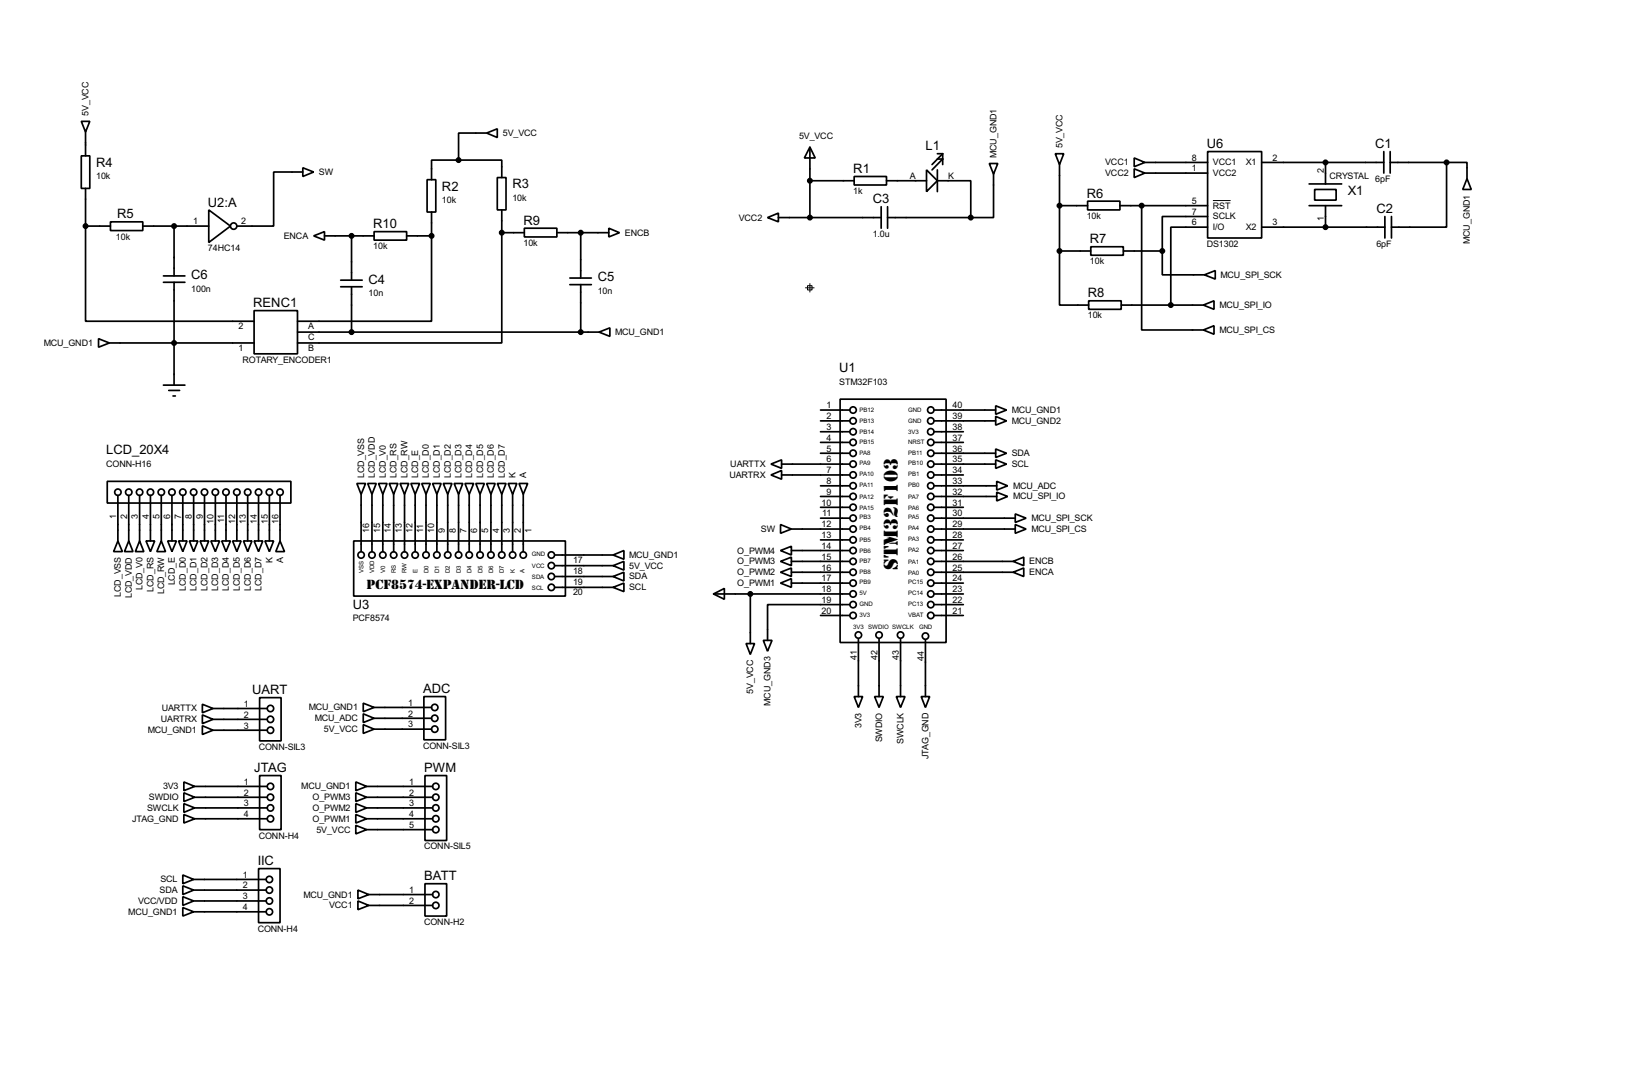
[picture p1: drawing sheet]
<svg xmlns="http://www.w3.org/2000/svg" width="383mm" height="256mm" viewBox="0 0 383 256" stroke-linecap="round" stroke-linejoin="round" font-family="sans-serif">
<g fill="none" stroke="#000" stroke-width=".4">
<path d="M19.1 36.6h2v7.7h-2zM19.1 28.5h2l-1 2.5zM20.1 31v5.6M71.2 39.4l2.5 1-2.5 1.1zM107.8 37.6h-6.4v4.6M107.8 37.6h10.1v4.1M114.4 31.3l2.5-1v2zM114.4 31.3h-6.6v6.3M190.3 34.6l1.3 2.5h-2.6zM190.3 34.6v16.5M217.7 39.9l2.6 2.6-2.6 2.5zM220.3 39.9v5.1"/>
<path d="M220.3 37.4h1.2l-2.5 2.5M220.3 36.1h1.2M221.5 36.1l-2.5 2.6M221.5 36.1v2.6M232.5 38.4h2l-1 2.5zM248 36.1h2l-1 2.6zM249 38.7v20.3M266.5 39.7l2.5 1-2.5 1zM266.5 37.1l2.5 1.1-2.5 1zM269 38.2h14.8M283.8 35.6h12.7v20.3h-12.7zM296.5 38.2h28.7"/>
<path d="M311.5 38.2v5M325.2 35.6v5.1M326.7 38.2h13.2M326.7 35.6v5.1M339.9 38.2v15.2h-12.9M339.9 38.2h4.8v3.8M20.1 53.1v22.4h39.6M20.1 44.3v8.8M20.1 53.1h5.9M26 52.1h7.6v2.1h-7.6zM33.6 53.1h15.5M40.9 53.1v11.7"/>
<path d="M49.1 49.3l5.1 3.8-5.1 3.9zM71.2 40.4h-6.9v12.7h-8.6M73.7 55.4l2.6-1v2zM76.3 55.4h11.6M82.6 55.4v10.4M87.9 54.4h7.7v2h-7.7zM95.6 55.4h5.8M100.4 42.2h2v7.6h-2zM101.4 55.4v20.1h-31.5M101.4 49.8v5.6M116.9 41.7h2v7.6h-2zM117.9 54.7v25.9h-48"/>
<path d="M117.9 49.3v5.4M117.9 54.7h5.3M123.2 53.6h7.7v2.1h-7.7zM130.9 54.7h12.2M136.5 54.7v10.6M143.1 53.6l2.5 1.1-2.5 1zM180.4 51.1l2.5-1v2zM182.9 51.1h24.2M190.3 42.5h10.4M200.7 41.5h7.6v2h-7.6zM207.1 48.6v5M208.3 42.5h9.4"/>
<path d="M208.6 51.1h19.5M208.6 48.6v5M220.3 42.5h7.8v8.6M233.5 40.9v10.2h-5.4M249 59v12.7h6.8M249 59h7.3M249 48.3h6.6M255.6 47.3h7.6v2h-7.6zM256.3 58h7.7v2h-7.7zM263.2 48.3h20.6M264 59h9.1M268.3 48.3v29.2h14.5"/>
<path d="M269 40.7h14.8M273.1 59v5.6h9.9M283.8 50.9h-10.7v8.1M283.8 53.4h-8.7v18.3M296.5 53.4h28.9M307.6 48.3h7.7M307.6 43.2h7.7M308.9 44.5h5.1v2.5h-5.1zM311.5 48.3v5.1M325.4 50.9v5M327 50.9v5M344.7 42l1 2.5h-2z"/>
<path d="M23.2 79.6l2.5 1-2.5 1zM38.4 64.8h5.1M38.4 66.3h5.1M40.9 66.3v24.2M59.7 73h10.2v10.1h-10.2zM69.9 78h70.9M80.1 65.8h5M80.1 67.4h5M82.6 67.4v10.6M133.9 65.3h5.1M133.9 66.9h5.1M136.5 66.9v11.1"/>
<path d="M140.8 78l2.5-1v2zM255.8 70.7h7.7v2h-7.7zM263.5 71.7h19.3M282.8 71.7l2.5-1v2zM282.8 77.5l2.5-1v2zM283 64.6l2.6-1v2zM25.7 80.6h34M38.4 90.5h5.1M39.7 91.7h2.5M40.7 93h.5M192.8 98.9h6.9M192.8 96.3h6.9"/>
<path d="M197.4 93.8h24.9v57.1h-24.9zM219.5 98.9h14.5M219.5 96.3h14.5M234 97.8l2.5 1.1-2.5 1zM234 95.3l2.5 1-2.5 1zM25.2 113.1h43.2v5.1h-43.2zM27.7 116.4v10.7M30.3 116.4v10.7M32.8 116.4v10.7M35.4 116.4v10.7M37.9 116.4v10.7M40.4 116.4v10.7"/>
<path d="M43 116.4v10.7M45.5 116.4v10.7M48.1 116.4v10.7M50.6 116.4v10.7M53.1 116.4v10.7M55.7 116.4v10.7M58.2 116.4v10.7M60.8 116.4v10.7M63.3 116.4v10.7M65.8 116.4v10.7M83.9 113.6h2l-1 2.5zM84.9 116.1v13.5"/>
<path d="M86.4 113.6h2l-1 2.5zM87.4 116.1v13.5M89 113.6h2l-1 2.5zM90 116.1v13.5M91.5 113.6h2l-1 2.5zM92.5 116.1v13.5M94 113.6h2.1l-1 2.5zM95.1 116.1v13.5M96.6 113.6h2l-1 2.5zM97.6 116.1v13.5M99.1 113.6h2l-1 2.5zM100.1 116.1v13.5"/>
<path d="M101.7 113.6h2l-1 2.5zM102.7 116.1v13.5M104.2 113.6h2l-1 2.5zM105.2 116.1v13.5M106.7 113.6h2.1l-1 2.5zM107.8 116.1v13.5M109.3 113.6h2l-1 2.5zM110.3 116.1v13.5M111.8 113.6h2l-1 2.5zM112.8 116.1v13.5M114.4 113.6h2l-1 2.5zM115.4 116.1v13.5"/>
<path d="M116.9 113.6h2l-1 2.5zM117.9 116.1v13.5M119.4 113.6h2.1l-1 2.5zM120.5 116.1v13.5M122 113.6h2l-1 2.5zM123 116.1v13.5M181.2 109l2.5-1v2zM181.2 111.6l2.5-1.1v2.1zM183.7 109h16M183.7 111.6h16M192.8 114.1h6.9M192.8 116.6h6.9"/>
<path d="M192.8 106.5h6.9M192.8 101.4h6.9M192.8 103.9h6.9M192.8 119.2h6.9M219.5 109h14.5M219.5 111.6h6.9M219.5 114.1h14.7M219.5 116.6h14.7M219.5 106.5h14.5M219.5 101.4h6.9M219.5 103.9h6.9M219.5 119.2h6.9"/>
<path d="M234 108l2.5 1-2.5 1zM234 105.5l2.5 1-2.5 1zM234.2 113.1l2.6 1-2.6 1zM234.2 115.6l2.6 1-2.6 1.1zM27.7 127.1l1.1 2.5h-2.1zM30.3 127.1l1 2.5h-2zM32.8 127.1l1 2.5h-2zM34.3 127.1h2.1l-1 2.5zM37.9 127.1l1 2.5h-2zM39.4 127.1h2.1l-1.1 2.5zM42 127.1h2l-1 2.5zM44.5 127.1h2l-1 2.5z"/>
<path d="M47 127.1h2.1l-1 2.5zM49.6 127.1h2l-1 2.5zM52.1 127.1h2.1l-1.1 2.5zM54.7 127.1h2l-1 2.5zM57.2 127.1h2l-1 2.5zM59.7 127.1h2.1l-1 2.5zM62.3 127.1h2l-1 2.5zM65.8 127.1l1.1 2.5h-2.1zM83.1 127.1h49.8v12.9h-49.8zM130.4 138h13.7M130.4 135.4h13.7M130.4 132.9h13.7"/>
<path d="M130.4 130.4h13.7M144.1 130.4l2.5-1.1v2.1zM144.1 132.9l2.5-1v2zM144.1 135.4l2.5-1v2.1zM144.1 138l2.5-1v2zM167.7 139.5l2.5-1.3v2.6zM167.7 139.5h32M176.3 139.5v11.7M183.4 123.2l2.6 1.1-2.6 1zM183.4 129.3l2.6-1v2.1zM183.4 131.9l2.6-1v2zM183.4 134.4l2.6-1v2z"/>
<path d="M183.4 137l2.6-1.1v2.1zM186 134.4h13.7M186 131.9h13.7M186 124.3h13.7M186 129.3h13.7M186 137h13.7M192.8 121.7h6.9M192.8 126.8h6.9M219.5 134.4h18.6M219.5 131.9h18.6M219.5 124.3h19.1M219.5 129.3h6.9"/>
<path d="M219.5 139.5h6.9M219.5 121.7h19.1M219.5 137h6.9M219.5 126.8h6.9M238.1 134.4l2.5-1v2zM238.1 131.9l2.5-1v2zM238.6 123.2l2.5 1.1-2.5 1zM238.6 120.7l2.5 1-2.5 1zM175.3 151.2h2l-1 2.5zM179.4 150.4h2l-1 2.6zM192.8 144.6h6.9M199.7 142h-19.3v8.4"/>
<path d="M201.7 150.2v13.4M206.6 150.2v13.4M211.6 150.2v13.4M217.5 150.4v13.2M219.5 142h6.9M219.5 144.6h6.9M47.6 170.5l2.5 1-2.5 1zM47.6 167.9l2.5 1.1-2.5 1zM47.6 165.4l2.5 1-2.5 1zM50.1 171.5h12.7M50.1 169h12.7M50.1 166.4h12.7"/>
<path d="M61 163.9h5.1v10.1h-5.1zM85.4 165.2l2.5 1-2.5 1zM85.4 167.7l2.5 1-2.5 1zM85.4 170.2l2.5 1.1-2.5 1zM87.9 166.2h13.5M87.9 168.7h13.5M87.9 171.3h13.5M99.6 163.6h5.1v10.2h-5.1zM200.7 163.6h2l-1 2.6zM205.5 163.6h2.1l-1 2.6zM210.6 163.6h2.1l-1.1 2.6zM216.5 163.6h2l-1 2.6z"/>
<path d="M43.2 183.7l2.6 1-2.6 1zM43.2 186.2l2.6 1.1-2.6 1zM43.2 188.8l2.6 1-2.6 1zM43.2 191.3l2.6 1-2.6 1zM45.8 184.7h17M45.8 187.3h17M45.8 189.8h17M45.8 192.3h17M61 182.2h5.1v12.7h-5.1zM83.6 183.7l2.6 1-2.6 1zM83.6 186.2l2.6 1.1-2.6 1zM83.6 188.8l2.6 1-2.6 1z"/>
<path d="M83.6 191.3l2.6 1-2.6 1zM83.6 193.9l2.6 1-2.6 1zM86.2 184.7h15.5M86.2 187.3h15.5M86.2 189.8h15.5M86.2 192.3h15.5M86.2 194.9h15.5M99.9 182.2h5.1v15.2h-5.1zM43 205.5l2.5 1.1-2.5 1zM43 208.1l2.5 1-2.5 1zM43 210.6l2.5 1-2.5 1.1zM43 213.2l2.5 1-2.5 1z"/>
<path d="M45.5 206.6h17M45.5 209.1h17M45.5 211.6h17M45.5 214.2h17M60.8 204h5v12.7h-5zM84.1 209.1l2.6 1-2.6 1zM84.1 211.6l2.6 1.1-2.6 1zM86.7 210.1h15M86.7 212.7h15M99.9 207.6h5.1v7.6h-5.1z"/>
<circle cx="54.9" cy="53.1" r=".75"/>
<circle cx="200.4" cy="96.3" r=".75"/>
<circle cx="200.4" cy="98.9" r=".75"/>
<circle cx="218.7" cy="96.3" r=".75"/>
<circle cx="218.7" cy="98.9" r=".75"/>
<circle cx="27.7" cy="115.6" r=".75"/>
<circle cx="30.2" cy="115.6" r=".75"/>
<circle cx="32.8" cy="115.6" r=".75"/>
<circle cx="35.3" cy="115.6" r=".75"/>
<circle cx="37.9" cy="115.6" r=".75"/>
<circle cx="40.4" cy="115.6" r=".75"/>
<circle cx="42.9" cy="115.6" r=".75"/>
<circle cx="45.5" cy="115.6" r=".75"/>
<circle cx="48" cy="115.6" r=".75"/>
<circle cx="50.6" cy="115.6" r=".75"/>
<circle cx="53.1" cy="115.6" r=".75"/>
<circle cx="55.6" cy="115.6" r=".75"/>
<circle cx="58.2" cy="115.6" r=".75"/>
<circle cx="60.7" cy="115.6" r=".75"/>
<circle cx="63.3" cy="115.6" r=".75"/>
<circle cx="65.8" cy="115.6" r=".75"/>
<circle cx="200.4" cy="101.4" r=".75"/>
<circle cx="200.4" cy="114.1" r=".75"/>
<circle cx="200.4" cy="106.5" r=".75"/>
<circle cx="200.4" cy="109" r=".75"/>
<circle cx="200.4" cy="119.2" r=".75"/>
<circle cx="200.4" cy="116.6" r=".75"/>
<circle cx="200.4" cy="103.9" r=".75"/>
<circle cx="200.4" cy="111.6" r=".75"/>
<circle cx="218.7" cy="101.4" r=".75"/>
<circle cx="218.7" cy="111.6" r=".75"/>
<circle cx="218.7" cy="106.5" r=".75"/>
<circle cx="218.7" cy="114.1" r=".75"/>
<circle cx="218.7" cy="119.2" r=".75"/>
<circle cx="218.7" cy="103.9" r=".75"/>
<circle cx="218.7" cy="109" r=".75"/>
<circle cx="218.7" cy="116.6" r=".75"/>
<circle cx="84.8" cy="130.4" r=".75"/>
<circle cx="87.4" cy="130.4" r=".75"/>
<circle cx="89.9" cy="130.4" r=".75"/>
<circle cx="92.5" cy="130.4" r=".75"/>
<circle cx="95" cy="130.4" r=".75"/>
<circle cx="97.5" cy="130.4" r=".75"/>
<circle cx="100.1" cy="130.4" r=".75"/>
<circle cx="102.6" cy="130.4" r=".75"/>
<circle cx="105.2" cy="130.4" r=".75"/>
<circle cx="107.7" cy="130.4" r=".75"/>
<circle cx="110.2" cy="130.4" r=".75"/>
<circle cx="112.8" cy="130.4" r=".75"/>
<circle cx="115.3" cy="130.4" r=".75"/>
<circle cx="117.9" cy="130.4" r=".75"/>
<circle cx="120.4" cy="130.4" r=".75"/>
<circle cx="122.9" cy="130.4" r=".75"/>
<circle cx="129.5" cy="138" r=".75"/>
<circle cx="129.5" cy="135.4" r=".75"/>
<circle cx="129.5" cy="130.4" r=".75"/>
<circle cx="129.5" cy="132.9" r=".75"/>
<circle cx="200.4" cy="129.3" r=".75"/>
<circle cx="200.4" cy="137" r=".75"/>
<circle cx="200.4" cy="121.7" r=".75"/>
<circle cx="200.4" cy="131.9" r=".75"/>
<circle cx="200.4" cy="134.4" r=".75"/>
<circle cx="200.4" cy="126.8" r=".75"/>
<circle cx="200.4" cy="139.5" r=".75"/>
<circle cx="200.4" cy="124.3" r=".75"/>
<circle cx="218.7" cy="126.8" r=".75"/>
<circle cx="218.7" cy="129.3" r=".75"/>
<circle cx="218.7" cy="124.3" r=".75"/>
<circle cx="218.7" cy="137" r=".75"/>
<circle cx="218.7" cy="121.7" r=".75"/>
<circle cx="218.7" cy="131.9" r=".75"/>
<circle cx="218.7" cy="134.4" r=".75"/>
<circle cx="218.7" cy="139.5" r=".75"/>
<circle cx="200.4" cy="142" r=".75"/>
<circle cx="200.4" cy="144.6" r=".75"/>
<circle cx="201.7" cy="149.2" r=".75"/>
<circle cx="206.5" cy="149.2" r=".75"/>
<circle cx="211.6" cy="149.2" r=".75"/>
<circle cx="217.4" cy="149.4" r=".75"/>
<circle cx="218.7" cy="142" r=".75"/>
<circle cx="218.7" cy="144.6" r=".75"/>
<circle cx="63.5" cy="169" r=".75"/>
<circle cx="63.5" cy="166.4" r=".75"/>
<circle cx="63.5" cy="171.5" r=".75"/>
<circle cx="102.1" cy="168.7" r=".75"/>
<circle cx="102.1" cy="171.3" r=".75"/>
<circle cx="102.1" cy="166.2" r=".75"/>
<circle cx="63.5" cy="184.7" r=".75"/>
<circle cx="63.5" cy="187.3" r=".75"/>
<circle cx="63.5" cy="189.8" r=".75"/>
<circle cx="63.5" cy="192.3" r=".75"/>
<circle cx="102.4" cy="187.3" r=".75"/>
<circle cx="102.4" cy="192.3" r=".75"/>
<circle cx="102.4" cy="194.9" r=".75"/>
<circle cx="102.4" cy="184.7" r=".75"/>
<circle cx="102.4" cy="189.8" r=".75"/>
<circle cx="63.3" cy="206.6" r=".75"/>
<circle cx="63.3" cy="211.6" r=".75"/>
<circle cx="63.3" cy="214.2" r=".75"/>
<circle cx="63.3" cy="209.1" r=".75"/>
<circle cx="102.4" cy="210.1" r=".75"/>
<circle cx="102.4" cy="212.7" r=".75"/>
</g>
<path d="M285 47.1h4.2M189.3 67.6h2M189.8 67.1h1v1h-1zM190.3 66.6v2" fill="none" stroke="#000" stroke-width=".23"/>
<g fill="#000" stroke="#000" stroke-width=".4">
<circle cx="107.7" cy="37.6" r=".5"/>
<circle cx="311.4" cy="38.2" r=".5"/>
<circle cx="339.9" cy="38.2" r=".5"/>
<circle cx="20.1" cy="53.1" r=".5"/>
<circle cx="40.9" cy="53.1" r=".5"/>
<circle cx="82.6" cy="55.4" r=".5"/>
<circle cx="101.4" cy="55.4" r=".5"/>
<circle cx="117.9" cy="54.7" r=".5"/>
<circle cx="136.4" cy="54.7" r=".5"/>
<circle cx="190.3" cy="42.5" r=".5"/>
<circle cx="190.3" cy="51.1" r=".5"/>
<circle cx="228.1" cy="51.1" r=".5"/>
<circle cx="248.9" cy="59" r=".5"/>
<circle cx="248.9" cy="48.3" r=".5"/>
<circle cx="268.2" cy="48.3" r=".5"/>
<circle cx="273.1" cy="59" r=".5"/>
<circle cx="311.4" cy="53.4" r=".5"/>
<circle cx="82.6" cy="78" r=".5"/>
<circle cx="136.4" cy="78" r=".5"/>
<circle cx="275.1" cy="71.7" r=".5"/>
<circle cx="40.9" cy="80.6" r=".5"/>
<circle cx="176.3" cy="139.5" r=".5"/>
</g>
<text font-size="5.8" x="211" y="133.9" transform="rotate(-90 211 133.9)">STM32F103</text>
<text font-size="3.9" x="86.2" y="138.4">PCF8574-EXPANDER-LCD</text>
<g font-size="3.4">
<text x="217.5" y="35.3">L1</text>
<text x="283.6" y="34.8">U6</text>
<text x="323.2" y="34.8">C1</text>
<text x="22.6" y="39.2">R4</text>
<text x="200.5" y="40.6">R1</text>
<text x="103.9" y="44.8">R2</text>
<text x="120.4" y="44.3">R3</text>
<text x="205.1" y="47.8">C3</text>
<text x="255.4" y="46.5">R6</text>
<text x="316.7" y="45.8">X1</text>
<text x="27.5" y="51.3">R5</text>
<text x="48.9" y="48.5">U2:A</text>
<text x="87.7" y="53.6">R10</text>
<text x="123" y="52.8">R9</text>
<text x="323.4" y="50.1">C2</text>
<text x="256.1" y="57.2">R7</text>
<text x="45" y="65.6">C6</text>
<text x="86.6" y="66.6">C4</text>
<text x="140.5" y="66.1">C5</text>
<text x="255.6" y="69.8">R8</text>
<text x="59.5" y="72.1">RENC1</text>
<text x="197.2" y="87.4">U1</text>
<text x="25" y="106.7">LCD_20X4</text>
<text x="82.9" y="143">U3</text>
<text x="59.3" y="163.1">UART</text>
<text x="99.4" y="162.8">ADC</text>
<text x="59.8" y="181.3">JTAG</text>
<text x="99.7" y="181.3">PWM</text>
<text x="60.6" y="203.2">IIC</text>
<text x="99.7" y="206.8">BATT</text>
</g>
<g font-size="2.4">
<text x="20.8" y="27.2" transform="rotate(-90 20.8 27.2)">5V_VCC</text>
<text x="118.2" y="32">5V_VCC</text>
<text x="187.8" y="32.8">5V_VCC</text>
<text x="249.7" y="34.9" transform="rotate(-90 249.7 34.9)">5V_VCC</text>
<text x="75" y="41.1">SW</text>
<text x="234.2" y="37.1" transform="rotate(-90 234.2 37.1)">MCU_GND1</text>
<text x="259.7" y="41.3">VCC2</text>
<text x="259.7" y="38.8">VCC1</text>
<text x="280.1" y="37.7">8</text>
<text x="280.1" y="40.2">1</text>
<text x="285" y="38.8">VCC1</text>
<text x="285" y="41.3">VCC2</text>
<text x="292.7" y="38.8">X1</text>
<text x="299" y="37.7">2</text>
<text x="311.1" y="40.7" transform="rotate(-90 311.1 40.7)">2</text>
<text x="22.6" y="42.1">10k</text>
<text x="103.9" y="47.7">10k</text>
<text x="120.4" y="47.2">10k</text>
<text x="200.5" y="45.5">1k</text>
<text x="213.8" y="42">A</text>
<text x="222.8" y="42">K</text>
<text x="280.1" y="47.9">5</text>
<text x="312.4" y="42.1">CRYSTAL</text>
<text x="323.2" y="42.7">6pF</text>
<text x="45.4" y="52.7">1</text>
<text x="56.7" y="52.7">2</text>
<text x="173.6" y="51.8">VCC2</text>
<text x="255.4" y="51.4">10k</text>
<text x="280.1" y="50.4">7</text>
<text x="280.1" y="52.9">6</text>
<text x="285" y="49">RST</text>
<text x="285" y="51.5">SCLK</text>
<text x="299" y="52.9">3</text>
<text x="311.1" y="52" transform="rotate(-90 311.1 52)">1</text>
<text x="27.3" y="56.3">10k</text>
<text x="48.9" y="59.1">74HC14</text>
<text x="66.7" y="56.1">ENCA</text>
<text x="87.7" y="58.5">10k</text>
<text x="123" y="57.8">10k</text>
<text x="146.9" y="55.4">ENCB</text>
<text x="205.1" y="55.7">1.0u</text>
<text x="283.6" y="58">DS1302</text>
<text x="285" y="54">I/O</text>
<text x="292.7" y="54">X2</text>
<text x="323.4" y="58">6pF</text>
<text x="345.4" y="57.3" transform="rotate(-90 345.4 57.3)">MCU_GND1</text>
<text x="256.1" y="62.1">10k</text>
<text x="286.8" y="65.3">MCU_SPI_SCK</text>
<text x="45" y="68.5">100n</text>
<text x="86.6" y="69.5">10n</text>
<text x="140.5" y="69.1">10n</text>
<text x="56.1" y="77.4">2</text>
<text x="72.4" y="77.4">A</text>
<text x="255.6" y="74.8">10k</text>
<text x="286.6" y="72.3">MCU_SPI_IO</text>
<text x="10.3" y="81.3">MCU_GND1</text>
<text x="56.1" y="82.5">1</text>
<text x="72.4" y="79.9">C</text>
<text x="72.4" y="82.5">B</text>
<text x="144.6" y="78.7">MCU_GND1</text>
<text x="286.6" y="78.2">MCU_SPI_CS</text>
<text x="57" y="85.2">ROTARY_ENCODER1</text>
<text x="194.2" y="95.9">1</text>
<text x="197.2" y="90.4">STM32F103</text>
<text x="223.8" y="95.9">40</text>
<text x="194.2" y="98.5">2</text>
<text x="194.2" y="101">3</text>
<text x="223.8" y="98.5">39</text>
<text x="223.8" y="101">38</text>
<text x="237.8" y="99.6">MCU_GND2</text>
<text x="237.8" y="97">MCU_GND1</text>
<text x="194.2" y="103.5">4</text>
<text x="194.2" y="106.1">5</text>
<text x="223.8" y="103.5">37</text>
<text x="223.8" y="106.1">36</text>
<text x="237.8" y="107.2">SDA</text>
<text x="25" y="109.7">CONN-H16</text>
<text x="85.5" y="112.3" transform="rotate(-90 85.5 112.3)">LCD_VSS</text>
<text x="88.1" y="112.3" transform="rotate(-90 88.1 112.3)">LCD_VDD</text>
<text x="90.7" y="112.3" transform="rotate(-90 90.7 112.3)">LCD_V0</text>
<text x="93.2" y="112.3" transform="rotate(-90 93.2 112.3)">LCD_RS</text>
<text x="95.8" y="112.3" transform="rotate(-90 95.8 112.3)">LCD_RW</text>
<text x="98.2" y="112.3" transform="rotate(-90 98.2 112.3)">LCD_E</text>
<text x="100.8" y="112.3" transform="rotate(-90 100.8 112.3)">LCD_D0</text>
<text x="103.4" y="112.3" transform="rotate(-90 103.4 112.3)">LCD_D1</text>
<text x="105.9" y="112.3" transform="rotate(-90 105.9 112.3)">LCD_D2</text>
<text x="108.5" y="112.3" transform="rotate(-90 108.5 112.3)">LCD_D3</text>
<text x="110.9" y="112.3" transform="rotate(-90 110.9 112.3)">LCD_D4</text>
<text x="113.5" y="112.3" transform="rotate(-90 113.5 112.3)">LCD_D5</text>
<text x="116.1" y="112.3" transform="rotate(-90 116.1 112.3)">LCD_D6</text>
<text x="118.6" y="112.3" transform="rotate(-90 118.6 112.3)">LCD_D7</text>
<text x="121.2" y="112.3" transform="rotate(-90 121.2 112.3)">K</text>
<text x="123.6" y="112.3" transform="rotate(-90 123.6 112.3)">A</text>
<text x="171.4" y="112.3">UARTRX</text>
<text x="171.6" y="109.7">UARTTX</text>
<text x="194.2" y="108.6">6</text>
<text x="194.2" y="111.2">7</text>
<text x="194.2" y="113.7">8</text>
<text x="223.8" y="108.6">35</text>
<text x="223.8" y="111.2">34</text>
<text x="223.8" y="113.7">33</text>
<text x="237.8" y="109.7">SCL</text>
<text x="193.1" y="118.8">10</text>
<text x="194.2" y="116.2">9</text>
<text x="223.8" y="116.2">32</text>
<text x="223.8" y="118.8">31</text>
<text x="238.1" y="114.8">MCU_ADC</text>
<text x="238.1" y="117.3">MCU_SPI_IO</text>
<text x="27.3" y="121.9" transform="rotate(-90 27.3 121.9)">1</text>
<text x="29.8" y="121.9" transform="rotate(-90 29.8 121.9)">2</text>
<text x="32.4" y="121.9" transform="rotate(-90 32.4 121.9)">3</text>
<text x="34.9" y="121.9" transform="rotate(-90 34.9 121.9)">4</text>
<text x="37.5" y="121.9" transform="rotate(-90 37.5 121.9)">5</text>
<text x="40" y="121.9" transform="rotate(-90 40 121.9)">6</text>
<text x="42.5" y="121.9" transform="rotate(-90 42.5 121.9)">7</text>
<text x="45.1" y="121.9" transform="rotate(-90 45.1 121.9)">8</text>
<text x="47.6" y="121.9" transform="rotate(-90 47.6 121.9)">9</text>
<text x="50.2" y="123" transform="rotate(-90 50.2 123)">10</text>
<text x="52.7" y="122.9" transform="rotate(-90 52.7 122.9)">11</text>
<text x="55.3" y="123" transform="rotate(-90 55.3 123)">12</text>
<text x="57.8" y="123" transform="rotate(-90 57.8 123)">13</text>
<text x="60.4" y="123" transform="rotate(-90 60.4 123)">14</text>
<text x="62.9" y="123" transform="rotate(-90 62.9 123)">15</text>
<text x="65.4" y="123" transform="rotate(-90 65.4 123)">16</text>
<text x="86.8" y="125.2" transform="rotate(-90 86.8 125.2)">16</text>
<text x="89.3" y="125.3" transform="rotate(-90 89.3 125.3)">15</text>
<text x="91.9" y="125.3" transform="rotate(-90 91.9 125.3)">14</text>
<text x="94.4" y="125.2" transform="rotate(-90 94.4 125.2)">13</text>
<text x="97" y="125.2" transform="rotate(-90 97 125.2)">12</text>
<text x="99.5" y="125.2" transform="rotate(-90 99.5 125.2)">11</text>
<text x="102" y="125.3" transform="rotate(-90 102 125.3)">10</text>
<text x="104.6" y="125.3" transform="rotate(-90 104.6 125.3)">9</text>
<text x="107.1" y="125.2" transform="rotate(-90 107.1 125.2)">8</text>
<text x="109.7" y="125.2" transform="rotate(-90 109.7 125.2)">7</text>
<text x="112.2" y="125.2" transform="rotate(-90 112.2 125.2)">6</text>
<text x="114.7" y="125.3" transform="rotate(-90 114.7 125.3)">5</text>
<text x="117.3" y="125.3" transform="rotate(-90 117.3 125.3)">4</text>
<text x="119.8" y="125.2" transform="rotate(-90 119.8 125.2)">3</text>
<text x="122.4" y="125.2" transform="rotate(-90 122.4 125.2)">2</text>
<text x="124.9" y="125.3" transform="rotate(-90 124.9 125.3)">1</text>
<text x="178.8" y="125">SW</text>
<text x="193.1" y="123.9">12</text>
<text x="193.2" y="121.3">11</text>
<text x="223.8" y="121.3">30</text>
<text x="223.8" y="123.9">29</text>
<text x="242.4" y="125">MCU_SPI_CS</text>
<text x="242.4" y="122.4">MCU_SPI_SCK</text>
<text x="147.9" y="131.1">MCU_GND1</text>
<text x="173.3" y="130">O_PWM4</text>
<text x="193.1" y="126.4">13</text>
<text x="193.1" y="128.9">14</text>
<text x="193.1" y="131.5">15</text>
<text x="223.8" y="126.4">28</text>
<text x="223.8" y="128.9">27</text>
<text x="223.8" y="131.5">26</text>
<text x="41.1" y="137.5" transform="rotate(-90 41.1 137.5)">LCD_E</text>
<text x="64" y="132.2" transform="rotate(-90 64 132.2)">K</text>
<text x="66.5" y="132.2" transform="rotate(-90 66.5 132.2)">A</text>
<text x="134.7" y="137.3">19</text>
<text x="134.7" y="134.8">18</text>
<text x="134.7" y="132.3">17</text>
<text x="147.9" y="133.6">5V_VCC</text>
<text x="147.9" y="136.1">SDA</text>
<text x="173.3" y="132.6">O_PWM3</text>
<text x="173.3" y="135.1">O_PWM2</text>
<text x="173.3" y="137.7">O_PWM1</text>
<text x="193.1" y="134">16</text>
<text x="193.1" y="136.6">17</text>
<text x="223.8" y="134">25</text>
<text x="223.8" y="136.6">24</text>
<text x="241.9" y="135.1">ENCA</text>
<text x="241.9" y="132.6">ENCB</text>
<text x="28.4" y="140.2" transform="rotate(-90 28.4 140.2)">LCD_VSS</text>
<text x="30.9" y="140.5" transform="rotate(-90 30.9 140.5)">LCD_VDD</text>
<text x="33.5" y="138.7" transform="rotate(-90 33.5 138.7)">LCD_V0</text>
<text x="36.1" y="139" transform="rotate(-90 36.1 139)">LCD_RS</text>
<text x="38.6" y="139.6" transform="rotate(-90 38.6 139.6)">LCD_RW</text>
<text x="43.7" y="138.8" transform="rotate(-90 43.7 138.8)">LCD_D0</text>
<text x="46.2" y="138.8" transform="rotate(-90 46.2 138.8)">LCD_D1</text>
<text x="48.8" y="138.8" transform="rotate(-90 48.8 138.8)">LCD_D2</text>
<text x="51.3" y="138.8" transform="rotate(-90 51.3 138.8)">LCD_D3</text>
<text x="53.8" y="138.8" transform="rotate(-90 53.8 138.8)">LCD_D4</text>
<text x="56.4" y="138.8" transform="rotate(-90 56.4 138.8)">LCD_D5</text>
<text x="58.9" y="138.8" transform="rotate(-90 58.9 138.8)">LCD_D6</text>
<text x="61.5" y="138.8" transform="rotate(-90 61.5 138.8)">LCD_D7</text>
<text x="134.7" y="139.9">20</text>
<text x="147.9" y="138.7">SCL</text>
<text x="193.1" y="139.1">18</text>
<text x="193.1" y="141.6">19</text>
<text x="223.8" y="139.1">23</text>
<text x="223.8" y="141.6">22</text>
<text x="82.9" y="145.9">PCF8574</text>
<text x="193.1" y="144.2">20</text>
<text x="223.8" y="144.2">21</text>
<text x="201.3" y="155" transform="rotate(-90 201.3 155)">41</text>
<text x="206.1" y="155" transform="rotate(-90 206.1 155)">42</text>
<text x="211.2" y="155" transform="rotate(-90 211.2 155)">43</text>
<text x="217.1" y="155.2" transform="rotate(-90 217.1 155.2)">44</text>
<text x="38" y="167.1">UARTTX</text>
<text x="57.3" y="166">1</text>
<text x="72.6" y="166.9">MCU_GND1</text>
<text x="95.9" y="165.8">1</text>
<text x="177" y="163" transform="rotate(-90 177 163)">5V_VCC</text>
<text x="181" y="165.8" transform="rotate(-90 181 165.8)">MCU_GND3</text>
<text x="34.7" y="172.2">MCU_GND1</text>
<text x="37.8" y="169.7">UARTRX</text>
<text x="57.3" y="168.6">2</text>
<text x="57.3" y="171.1">3</text>
<text x="74" y="169.4">MCU_ADC</text>
<text x="76.1" y="172">5V_VCC</text>
<text x="95.9" y="168.3">2</text>
<text x="95.9" y="170.9">3</text>
<text x="202.4" y="171.1" transform="rotate(-90 202.4 171.1)">3V3</text>
<text x="60.8" y="176.1">CONN-SIL3</text>
<text x="99.4" y="175.9">CONN-SIL3</text>
<text x="207.3" y="174.3" transform="rotate(-90 207.3 174.3)">SWDIO</text>
<text x="212.3" y="174.8" transform="rotate(-90 212.3 174.8)">SWCLK</text>
<text x="218.2" y="178.3" transform="rotate(-90 218.2 178.3)">JTAG_GND</text>
<text x="38.3" y="185.4">3V3</text>
<text x="57.3" y="184.3">1</text>
<text x="70.8" y="185.4">MCU_GND1</text>
<text x="96.2" y="184.3">1</text>
<text x="34.6" y="190.5">SWCLK</text>
<text x="35" y="188">SWDIO</text>
<text x="57.3" y="186.9">2</text>
<text x="57.3" y="189.4">3</text>
<text x="57.3" y="191.9">4</text>
<text x="73.5" y="188">O_PWM3</text>
<text x="73.5" y="190.5">O_PWM2</text>
<text x="96.2" y="186.9">2</text>
<text x="96.2" y="189.4">3</text>
<text x="96.2" y="191.9">4</text>
<text x="31.1" y="193">JTAG_GND</text>
<text x="60.8" y="197">CONN-H4</text>
<text x="73.5" y="193">O_PWM1</text>
<text x="74.4" y="195.6">5V_VCC</text>
<text x="96.2" y="194.5">5</text>
<text x="99.7" y="199.5">CONN-SIL5</text>
<text x="37.5" y="209.8">SDA</text>
<text x="37.7" y="207.3">SCL</text>
<text x="57.1" y="206.2">1</text>
<text x="57.1" y="208.7">2</text>
<text x="96.2" y="209.7">1</text>
<text x="30.2" y="214.9">MCU_GND1</text>
<text x="32.5" y="212.3">VCC/VDD</text>
<text x="57.1" y="211.2">3</text>
<text x="57.1" y="213.8">4</text>
<text x="71.3" y="210.8">MCU_GND1</text>
<text x="77.4" y="213.4">VCC1</text>
<text x="96.2" y="212.3">2</text>
<text x="60.6" y="218.8">CONN-H4</text>
<text x="99.7" y="217.3">CONN-H2</text>
</g>
<g font-size="1.6">
<text x="202" y="96.9">PB12</text>
<text x="202" y="99.4">PB13</text>
<text x="202" y="101.9">PB14</text>
<text x="213.4" y="96.9">GND</text>
<text x="213.4" y="99.4">GND</text>
<text x="213.4" y="101.9">3V3</text>
<text x="202" y="104.2">PB15</text>
<text x="202" y="106.8">PA8</text>
<text x="213.4" y="104.2">NRST</text>
<text x="213.4" y="106.8">PB11</text>
<text x="202" y="109.3">PA9</text>
<text x="202" y="111.8">PA10</text>
<text x="213.4" y="109.3">PB10</text>
<text x="213.4" y="111.8">PB1</text>
<text x="202" y="114.4">PA11</text>
<text x="202" y="117.2">PA12</text>
<text x="202" y="119.7">PA15</text>
<text x="213.4" y="114.4">PB0</text>
<text x="213.4" y="117.2">PA7</text>
<text x="213.4" y="119.7">PA6</text>
<text x="202" y="122">PB3</text>
<text x="202" y="124.5">PB4</text>
<text x="213.4" y="122">PA5</text>
<text x="213.4" y="124.5">PA4</text>
<text x="125" y="130.6">GND</text>
<text x="202" y="127.3">PB5</text>
<text x="202" y="129.9">PB6</text>
<text x="213.4" y="127.1">PA3</text>
<text x="213.4" y="129.6">PA2</text>
<text x="85.4" y="134.7" transform="rotate(-90 85.4 134.7)">VSS</text>
<text x="88" y="134.6" transform="rotate(-90 88 134.6)">VDD</text>
<text x="90.5" y="134.7" transform="rotate(-90 90.5 134.7)">V0</text>
<text x="93" y="134.7" transform="rotate(-90 93 134.7)">RS</text>
<text x="95.6" y="134.7" transform="rotate(-90 95.6 134.7)">RW</text>
<text x="98.1" y="134.6" transform="rotate(-90 98.1 134.6)">E</text>
<text x="100.7" y="134.7" transform="rotate(-90 100.7 134.7)">D0</text>
<text x="103.2" y="134.7" transform="rotate(-90 103.2 134.7)">D1</text>
<text x="105.7" y="134.7" transform="rotate(-90 105.7 134.7)">D2</text>
<text x="108.3" y="134.7" transform="rotate(-90 108.3 134.7)">D3</text>
<text x="110.8" y="134.6" transform="rotate(-90 110.8 134.6)">D4</text>
<text x="113.4" y="134.7" transform="rotate(-90 113.4 134.7)">D5</text>
<text x="115.9" y="134.7" transform="rotate(-90 115.9 134.7)">D6</text>
<text x="118.4" y="134.7" transform="rotate(-90 118.4 134.7)">D7</text>
<text x="121" y="134.7" transform="rotate(-90 121 134.7)">K</text>
<text x="123.3" y="134.7" transform="rotate(-90 123.3 134.7)">A</text>
<text x="125" y="133.4">VCC</text>
<text x="125" y="136">SDA</text>
<text x="202" y="132.2">PB7</text>
<text x="202" y="134.7">PB8</text>
<text x="202" y="137.2">PB9</text>
<text x="213.4" y="132.4">PA1</text>
<text x="213.4" y="135">PA0</text>
<text x="213.4" y="137.2">PC15</text>
<text x="125" y="138.5">SCL</text>
<text x="202" y="139.8">5V</text>
<text x="202" y="142.3">GND</text>
<text x="213.4" y="139.8">PC14</text>
<text x="213.4" y="142.3">PC13</text>
<text x="200.5" y="147.7">3V3 SWDIO SWCLK</text>
<text x="202" y="144.9">3V3</text>
<text x="213.4" y="144.9">VBAT</text>
<text x="216" y="147.7">GND</text>
</g>
</svg>
